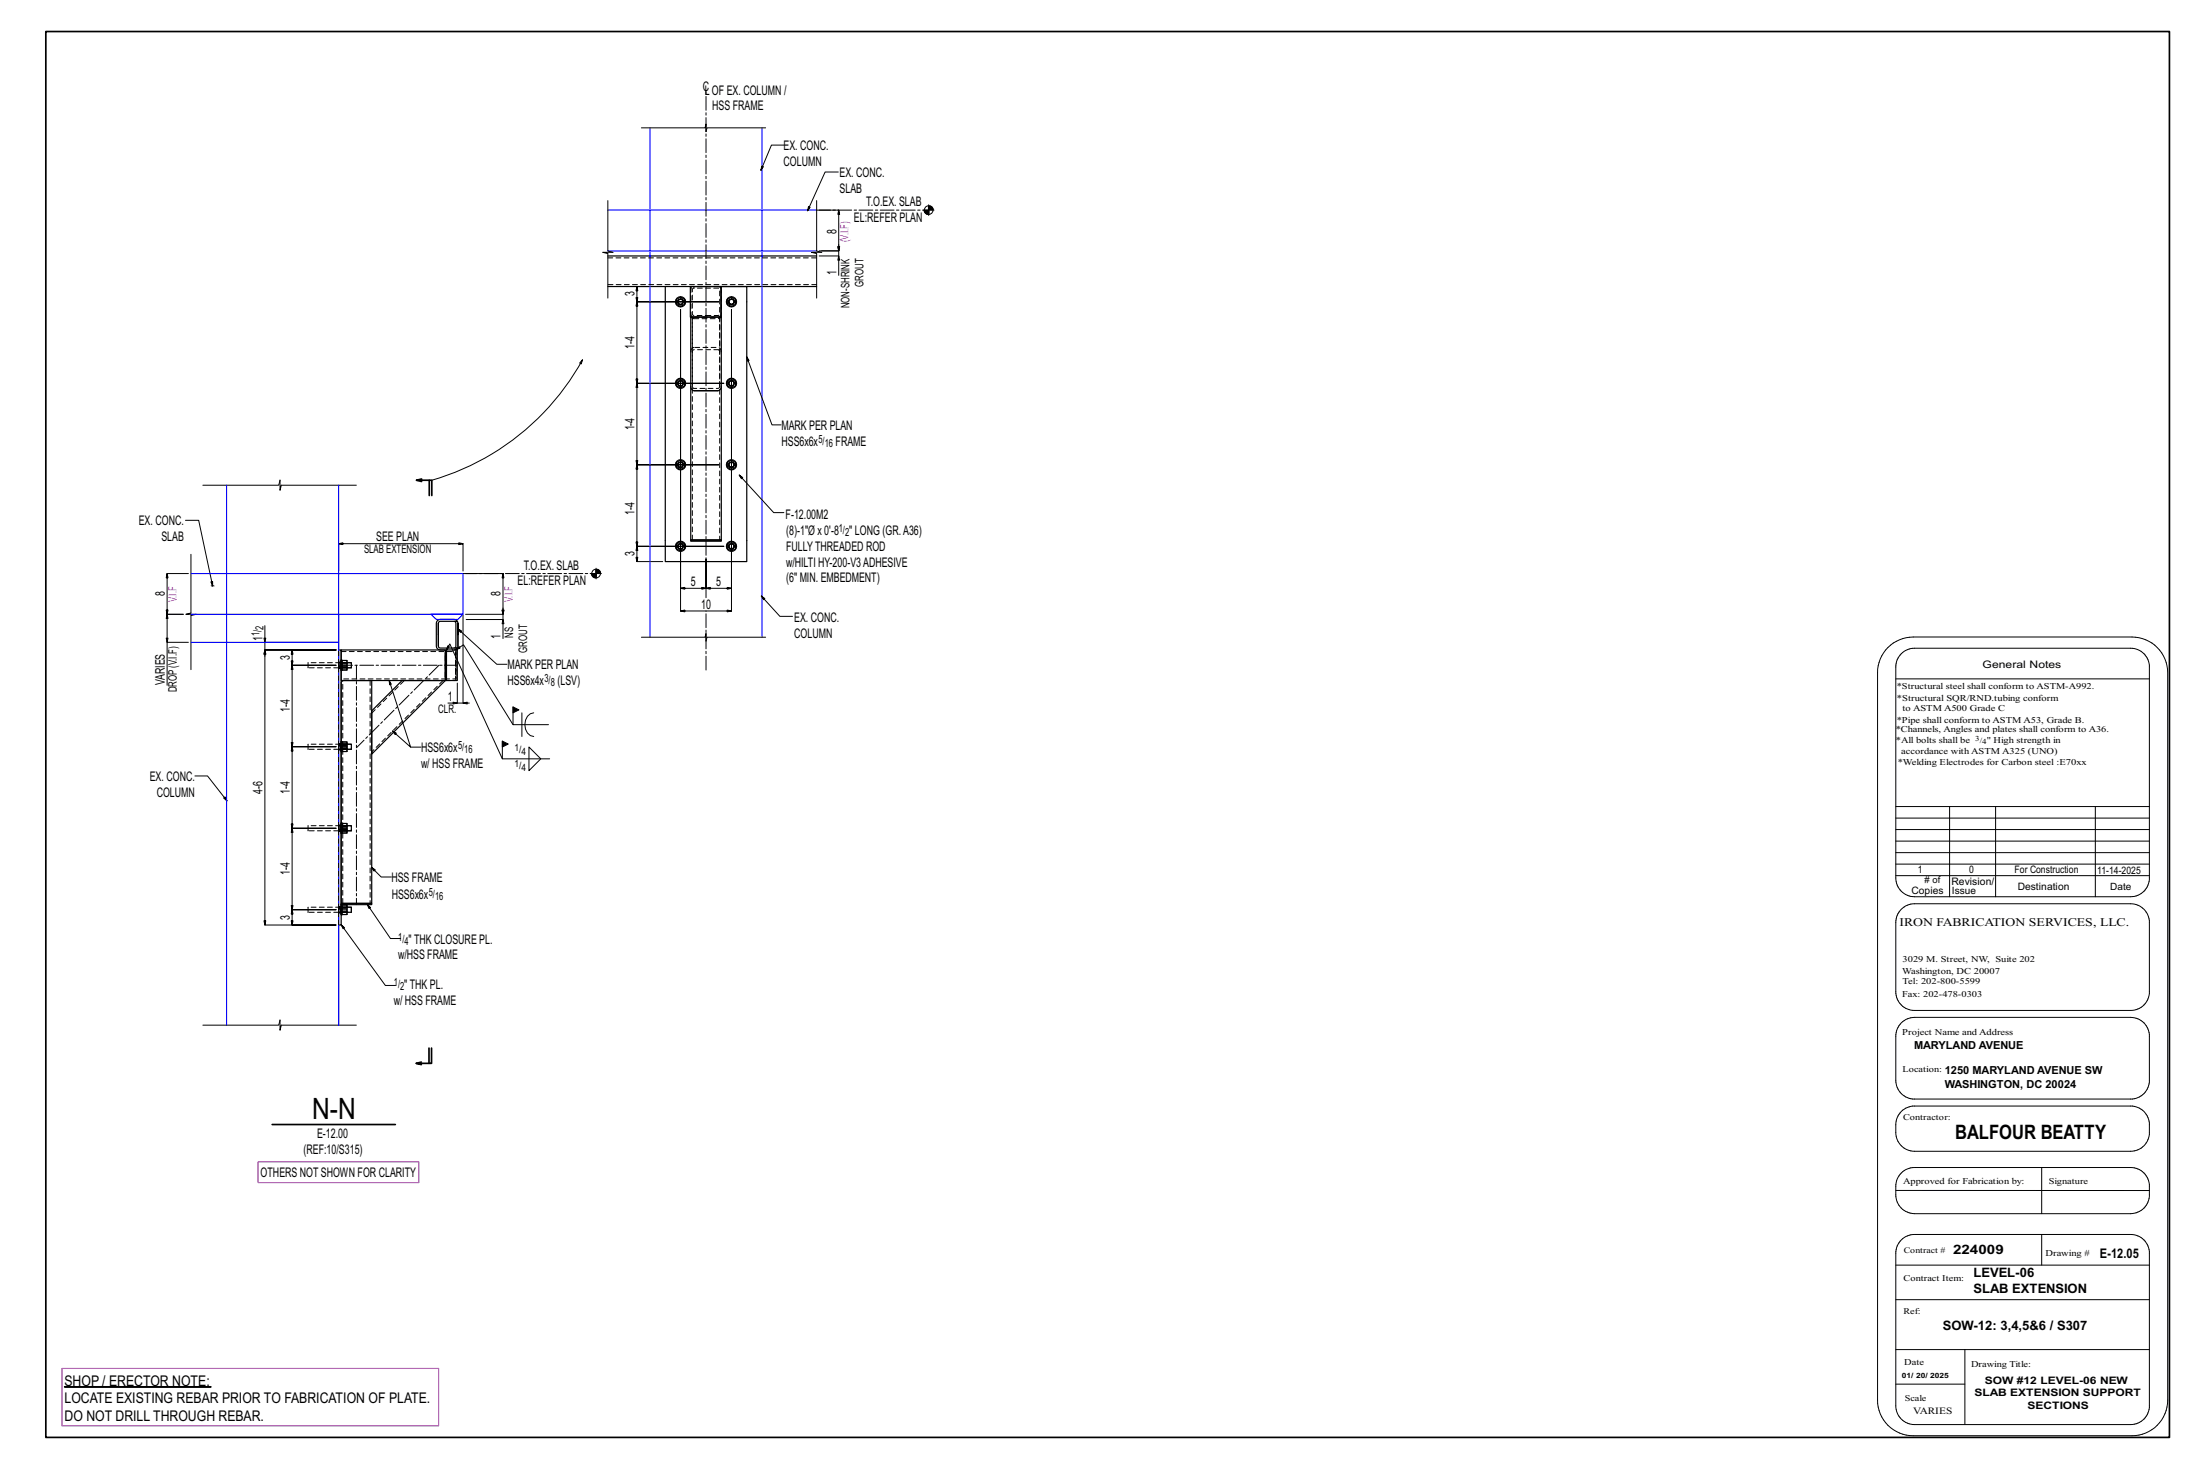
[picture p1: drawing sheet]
<svg xmlns="http://www.w3.org/2000/svg" width="914mm" height="610mm" viewBox="0 0 914 610" stroke-linecap="round" stroke-linejoin="round" font-family="sans-serif">
<path d="M26.8 576.2h60.9v.2h-60.9z" fill="#000" stroke="#000" stroke-width=".5"/>
<g fill="none" stroke="#000" stroke-width=".42">
<path d="M266.6 53.1h26.5l.3-1.6v3.2l.4-1.6h24.4M325.9 60.3h-5.3l-4.3 10.5 .3-1.8 .7 .3-1 1.5M348.4 71.5h-5.5l-7.2 16.1 .3-1.8 .7 .4-1 1.4M252.6 83.4v20.9l2.2 .5h-4.3l2.1 .6v18.5M339.4 83.4v20.9l2.1 .5h-4.2l2.1 .6v18.5M340.5 87.3h8.1l-.4 1.8h.8l-.4-1.8v16.9l-.4-1.7h.8l-.4 1.7h-8.1M383.8 87.3h4.4M386 85.1v4.4M270.2 119.1h-5.5l-.4 1.7h.8l-.4-1.7v6.3l-.4-1.7h.8l-.4 1.7h34h-34l-.4 1.8h.8l-.4-1.8v33.9l-.4-1.8h.8l-.4 1.8h36.2h-36.2l-.4 1.7h.8l-.4-1.7v33.8l-.4-1.7h.8l-.4 1.7h34h-34l-.4 1.8h.8l-.4-1.8v33.9l-.4-1.7h.8l-.4 1.7h36.2h-36.2l-.4 1.8h.8l-.4-1.8v6.4l-.4-1.8h.8l-.4 1.8h10.8M340.5 106.4h8.1v8M341.5 104.2h7.1M348.2 102.5h.8l-.4 1.7z"/>
<path d="M348.6 106.4l.4 1.7h-.8zM348.6 101.6v4.8M282.9 128.6v115.9l1.7 .3v-.7l-1.7 .4h10.5l-1.7 .3v-.7l1.7 .4v-12.2v12.2l1.8 .3v-.7l-1.8 .4h10.6l-1.7 .3v-.7l1.7 .4v-115.9v125.3l-1.7-.4v.8l1.7-.4h-21.1l1.7-.4v.8l-1.7-.4zM242.1 149.5l-.5 1.7-.7-.3zM242.1 149.5a104.8 104.8 0 0 1-62.6 50.1M310.4 148.3l.2 1.8 .7-.3-.9-1.5 10.5 28.3h3.7M307.3 197.4l.9 1.5 .5-.5-1.4-1 14.3 15.6h4.2M77.1 216.2h5.5l5.8 27.3-.8-1.7 .8-.1v1.8M84.3 201.6h31.6l.5-2.1v4.2l.5-2.1h31.2M78.3 238.3h-8.8l-.4 1.8h.7l-.3-1.8v17l-.4-1.8h.7l-.3 1.8h6.7h-6.7l-.4 1.7h.7l-.3-1.7v11.6M79.4 230.3v24.4l-2.2 .6h4.3l-2.1 .5v22.5M140.7 237.3v-11.4l1.8 .4v-.7l-1.8 .3h51.7l-1.7 .4v-.7l1.7 .3v11.4"/>
<path d="M193.5 238.3h15.6l-.4 1.8h.7l-.3-1.8v17M245.5 238.3h4.5M247.8 236.1v4.5M87.8 243.4l.6 .1M88.4 243.5h.6M110.1 260v6.9h30.6M192.4 255.4v36.8M193.5 255.3h15.6zM193.8 257.4h15.3v8M208.7 253.5h.7l-.3 1.8zM209.1 257.4l.3 1.8h-.7zM209.1 252.6v4.8"/>
<path d="M316.4 247.7l.9 1.5 .6-.5-1.5-1 7.8 8.4h5.2M69.1 265.2h.7l-.3 1.7zM78.3 266.9h-8.8v17.9M109.7 265.2h.8l-.4 1.7zM110.1 270.1l.4 1.7h-.8zM110.1 270.1h29.6h-29.6l-.4 1.7h.8l-.4-1.7v114.3l-.4-1.8h.8l-.4 1.8h29.6h-18.3l.4-1.8h-.8l.4 1.8v-6.4l.4 1.8h-.8l.4-1.8h18.3h-18.3l.4-1.7h-.8l.4 1.7v-33.8l.4 1.7h-.8l.4-1.7h18.3h-18.3l.4-1.8h-.8l.4 1.8v-33.9l.4 1.8h-.8l.4-1.8h18.3h-18.3l.4-1.7h-.8l.4 1.7v-33.9l.4 1.8h-.8l.4-1.8h18.3h-18.3l.4-1.7h-.8l.4 1.7v-6.3l.4 1.7h-.8l.4-1.7h18.3M110.1 266.9v5.8M185.6 270.1l1.2-1.4-.7-.3-.5 1.7 1.4-2.5 21.8 47.7M189.5 270l1.7-.7-.4-.6-1.3 1.3 3.2-2.1 20.5 33.2M190.3 261.3l1.1 1.5 .5-.6-1.6-.9 16.2 14.7h4.2M266.6 264.8h26.5l.3-1.6v3.2l.4-1.6h24.4M784.7 269.1a15.1 15.1 0 0 1 10.5-4.4h90.9a14.9 14.9 0 0 1 14.9 14.9v302.2a14.9 14.9 0 0 1-14.9 14.8h-90.9a14.7 14.7 0 0 1-14.8-14.8v-302.2a14.7 14.7 0 0 1 4.3-10.5z"/>
<path d="M790.2 271.6a7.9 7.9 0 0 1 5.6-2.2h89.8a7.8 7.8 0 0 1 7.8 7v88.4a7.7 7.7 0 0 1-7.8 7.8h-89.8a7.8 7.8 0 0 1-7.8-7.8v-87.7a7.6 7.6 0 0 1 2.2-5.5zM161.8 282.8l.1 1.8 .7-.3-.8-1.5 8.9 27.7-7.6-6.7 1.6 .9-.5 .5-1.1-1.4M188.3 291.8l1.8 .4-1.8 .3zM190.1 283.8v8.4h-3.9M190.1 292.2h5M192.4 292.2l1.8-.4v.7zM213.2 293.8v7.3h14.8M216.9 296.2v9.8M221.8 296.2a4.8 4.8 0 0 0-3.4 6.8l.8 1.6 1.2 1.1 1.4 .3M788 282.1h105.4M170.7 310.5h4.3M208.8 308v7.3h19.7"/>
<path d="M219.9 310.4l4.9 4.9-4.9 4.9zM81 322.4h5.3l8 10.4-1.3-1.2 .6-.4 .7 1.6M788 335.2h105.4M788 340h105.4M810.3 335.2v37.4M829.4 335.2v37.4M870.9 335.2v37.4M788 349.5h105.4M788 359.1h105.4M788 344.7h105.4M788 354.3h105.4M152.7 375.9l.7 1.6 .6-.4-1.3-1.2 9.6 14.1h4.2"/>
<path d="M154.5 360.5l.9 1.5 .6-.6-1.5-.9 3.9 3.9h4.3M788 363.9h105.4M790.2 377.8a7.9 7.9 0 0 1 5.6-2.2h89.8a7.9 7.9 0 0 1 7.8 7v30.3a7.8 7.8 0 0 1-7.8 7h-89.8a7.8 7.8 0 0 1-7.8-7.8v-28.7a7.8 7.8 0 0 1 2.2-5.6zM141.8 384.3l.8 1.6 .6-.4-1.4-1.2 18.4 25.2h4.2M84.3 426h31.6l.5-2.1v4.2l.5-2.1h31.2M790.2 425a7.9 7.9 0 0 1 5.6-2.2h89.8a7.9 7.9 0 0 1 7.8 7v19.9a7.9 7.9 0 0 1-7.1 7h-91.3a7.9 7.9 0 0 1-7-7.8v-18.3a7.9 7.9 0 0 1 2.2-5.6zM790.2 461.9l1.9-1.4 2.9-.9h91.3a7.8 7.8 0 0 1 7.1 7v4.8a7.8 7.8 0 0 1-7.8 7h-89.8a7.8 7.8 0 0 1-7.8-7.8v-3.2a7.9 7.9 0 0 1 2.2-5.5zM788 494.7h105.4M790.2 487.4a7.9 7.9 0 0 1 5.6-2.2h89.8a7.8 7.8 0 0 1 7.8 7v4.3a7.8 7.8 0 0 1-7.8 7.8h-89.8a7.9 7.9 0 0 1-7.8-7.8v-3.6a7.6 7.6 0 0 1 2.2-5.5zM848.6 485.2v19.1M790.2 515.3a7.9 7.9 0 0 1 5.6-2.3h89.8a7.8 7.8 0 0 1 7.8 7v65a7.9 7.9 0 0 1-7.8 7h-89.8a7.8 7.8 0 0 1-7.8-7.8v-63.5a7.6 7.6 0 0 1 2.2-5.4zM848.6 513v12.7"/>
<path d="M788 525.7h105.4M788 540.1h105.4M788 560.8h105.4M788 575.2h28.7M816.7 560.8v31.2"/>
<circle cx="386" cy="87.3" r="1.8"/>
<circle cx="247.8" cy="238.3" r="1.8"/>
</g>
<g fill="none" stroke="#000" stroke-width=".7">
<path d="M19 13.1h882.7v584.2h-882.7zM384.2 87.6h1.8M384.3 87.8h1.7M384.4 88.1h1.6M384.5 88.4h1.5M384.8 88.6h1.2M385.1 88.9h.9M386 87.1h1.8M386 86.5h1.6M386 86h1.2M386 86.8h1.7M386 85.7h.8"/>
<path d="M386 86.3h1.4M173.1 199.6l2.1 .5M175.2 199l-2.1 .6h6.4v6.3M178.4 199.6v6.3M246 238.6h1.8M246 238.9h1.8M246.1 239.1h1.7M246.3 239.4h1.5M246.5 239.7h1.3M246.9 239.9h.9M247.8 237.5h1.6M247.8 236.8h.8"/>
<path d="M247.8 237.3h1.4M247.8 237h1.2M247.8 237.8h1.7M247.8 238.1h1.7M178.3 435.5v6.4M179.4 435.5v6.4h-6.4l2.1 .5M175.1 441.3l-2.1 .6M113.1 467.3h51.2"/>
</g>
<path d="M107.3 482.8h66.8v8.6h-66.8zM25.8 568.7h156.6v23.8h-156.6z" fill="none" stroke="#f0f" stroke-width=".5"/>
<path d="M302.9 125.4a1.13 1.13 0 0 0 1.1 1.1 1.13 1.13 0 0 0 1.2-1.1 1.13 1.13 0 0 1-1.2 1.1 1.13 1.13 0 0 1-1.1-1.1zM302.9 193.1a1.13 1.13 0 0 0 1.1 1.1 1.13 1.13 0 0 0 1.2-1.1 1.13 1.13 0 0 1-1.2 1.2 1.13 1.13 0 0 1-1.1-1.2zM302.9 227a1.13 1.13 0 0 0 1.1 1.1 1.13 1.13 0 0 0 1.2-1.1 1.13 1.13 0 0 1-1.2 1.1 1.13 1.13 0 0 1-1.1-1.1zM213.2 293.8l2.5 1.2-2.5 1.2zM208.8 308l2.5 1.2-2.5 1.2z" fill="#000" stroke="#000" stroke-width=".42"/>
<g fill="none" stroke="#000" stroke-width=".5">
<path d="M252.6 106.4h86.8M252.6 119.1h86.8M276.5 119.1v114.3h33.9v-114.3h-10.6M286.9 119.1h12.7v12.7h-12.7zM299.6 119.1v12.7M281.1 124.4l1.8-1 1.7 1v2l-1.7 1-1.8-1zM282.9 127.4h.1M282.9 123.4h.1M283.4 126.4h.1M283.4 124.4h.1M299.7 131.8h-12.6v92.6h12.7v-63.9M299.7 131.8l.1 28.7a1.67 1.67 0 0 1-1.3 1.8"/>
<path d="M302.3 126.4h.1M302.3 124.4h.1M302.3 124.4l1.7-1 1.7 1v2l-1.7 1-1.7-1zM304 123.4h.1M304 127.4h.1M304.6 126.4h.1M304.6 124.4h.1M281.1 158.3l1.8-1 1.7 1v2l-1.7 1-1.8-1zM282.9 157.3h.1M283.4 158.3h.1M304 157.3h.1M304 157.3l1.7 1v2l-1.7 1"/>
<path d="M304 157.3l-1.7 1v2l1.7 1M304 158.2h.1M304.6 158.3h.1M282.9 161.3h.1M283.4 160.3h.1M287.1 160.5a1.67 1.67 0 0 0 1.3 1.8M288.4 162.3h10.1zM304 161.3h.1M304.6 160.3h.1M281.1 192.2l1.8-1 1.7 1v1.9l-1.7 1-1.8-1zM282.9 195.1h.1M282.9 191.2h.1"/>
<path d="M283.4 194.1h.1M283.4 192.2h.1M302.3 194.1h.1M302.3 192.2h.1M302.3 192.2l1.7-1 1.7 1v1.9l-1.7 1-1.7-1zM304 191.2h.1M304 195.1h.1M304.6 194.1h.1M304.6 192.2h.1M281.1 226l1.8-1 1.7 1v2l-1.7 1-1.8-1zM282.9 229h.1M282.9 225h.1"/>
<path d="M283.4 228h.1M283.4 226h.1M287.1 224.4h12.7v.5h-12.7zM302.3 228h.1M302.3 226h.1M302.3 226l1.7-1 1.7 1v2l-1.7 1-1.7-1zM304 225h.1M304 229h.1M304.6 228h.1M304.6 226h.1M182.2 259l.2-.6 .6-.2h5.6l.6 .2 .3 .6v9.5l-.3 .6-.6 .2h-5.6l-.7-.5-.1-9.8v9.5M190.3 259a1.64 1.64 0 0 0-1.7-1.6h-5.6a1.64 1.64 0 0 0-1.6 1.6v9.5a1.64 1.64 0 0 0 1.6 1.6h5.6a1.64 1.64 0 0 0 1.7-1.6v-9.5v9.5"/>
<path d="M140.7 270.1h1.1v114.3h-1.1M141.8 277.4h.1M141.8 277.5v5.3h43.3M141.8 277.5h.1M141.8 275.4h.1M141.8 274.3h.1M141.8 276.4h.1M141.8 276.8v.2M141.8 274.3h.3v4.1M142.1 275.4h.1M142.1 275.9h.1M142.1 276.4h.1"/>
<path d="M142.1 277h.1M142.1 277.4h.1M142.1 274.5h2.1v.9M142.1 275.4h2.1v2h-2.1M144.2 275.3v.1M144.2 275.4h1.8v2.1h-1.8v.9h-2.1M185.1 271.4v10.1M185.6 270.1v12.7h-.5v-12.7h-43.3v8.5l.3-.2M188.6 270.1h1.5v12.7h-4.5M167.1 282.8h18l-30.6 30.6v-18zM141.8 311.3v.1M141.8 309.2v-25.8l.7-.6h12v92.6h-12.7v-30.2"/>
<path d="M141.8 309.2h.1M141.8 308.2h.1M141.8 310.3h.1M141.8 310.7v.2M141.8 308.2h.3v4.1M141.8 308.2v38.1l.3-.2M141.8 312.3h.3M142.1 311.3h.1M142.1 309.3h.1M142.1 309.7h.1M142.1 310.3h.1M142.1 310.9h.1"/>
<path d="M142.1 308.3h2.1v1M142.1 309.3h2.1v2h-2.1M144.2 309.2h1.8v2.2h-1.8M144.2 311.3v.1M144.2 311.3v1h-2.1M141.8 345.1v.1M141.8 343.1h.1M141.8 342.1h.1M141.8 344.2h.1M141.8 344.6v.1M141.8 342.1h.3v4M142.1 345.2h.1"/>
<path d="M142.1 343.2h.1M142.1 343.6h.1M142.1 344.2h.1M142.1 344.7h.1M142.1 342.2h2.1v1M142.1 343.2h2.1v2h-2.1M144.2 343l1.8 .1v2.1h-1.8M144.2 345.2v.1M144.2 345.2v1h-2.1M141.8 379v.1M141.8 375.4h12.7v.5h-12.7zM141.8 377h.1"/>
<path d="M141.8 375.9h.1M141.8 378.4v.2M141.8 375.9h.3v4.1M141.8 375.9v4.3l.3-.2M142.1 377h.1M142.1 377.5h.1M142.1 378h.1M142.1 378.6h.1M142.1 379h.1M142.1 376.1h2.1v.9M142.1 377h2.1v2h-2.1M144.2 376.9l1.8 .1v2.1h-1.8"/>
<path d="M144.2 379.1v.1M144.2 379v1h-2.1"/>
<circle cx="282.9" cy="125.4" r="2.12"/>
<circle cx="282.9" cy="125.4" r="1.13"/>
<circle cx="282.9" cy="125.4" r="1.06"/>
<circle cx="304" cy="125.4" r="2.12"/>
<circle cx="304" cy="125.4" r="1.13"/>
<circle cx="304" cy="125.4" r="1.06"/>
<circle cx="282.9" cy="159.3" r="2.12"/>
<circle cx="282.9" cy="159.3" r="1.13"/>
<circle cx="282.9" cy="159.3" r="1.06"/>
<circle cx="304" cy="159.3" r="2.12"/>
<circle cx="304" cy="159.3" r="1.13"/>
<circle cx="304" cy="159.3" r="1.06"/>
<circle cx="282.9" cy="193.1" r="2.12"/>
<circle cx="282.9" cy="193.1" r="1.13"/>
<circle cx="282.9" cy="193.1" r="1.06"/>
<circle cx="304" cy="193.1" r="2.12"/>
<circle cx="304" cy="193.1" r="1.13"/>
<circle cx="304" cy="193.1" r="1.06"/>
<circle cx="282.9" cy="227" r="2.12"/>
<circle cx="282.9" cy="227" r="1.13"/>
<circle cx="282.9" cy="227" r="1.06"/>
<circle cx="304" cy="227" r="2.12"/>
<circle cx="304" cy="227" r="1.13"/>
<circle cx="304" cy="227" r="1.06"/>
</g>
<path d="M270.2 53.1v211.7M316.7 53.1v211.7M252.6 87.3h86.8M252.6 104.2h86.8M94.2 201.6v224.4M140.7 201.6v36.7M79.4 238.3h61.3v187.7v-170.7h51.7v-17h-51.7M79.4 255.3h61.3M179.1 255.3h13.3l-2.1 2.1h-8.9zM79.4 266.9h61.3" fill="none" stroke="#00f" stroke-width=".45"/>
<g fill="none" stroke="#000" stroke-width=".42" stroke-dasharray="2 1.4">
<path d="M252.6 107.2h86.8M288 119.9h10.9v11h-10.9zM288.4 119.7v-.6h10.1l1.1 .7M299.6 119.8l.2 10.6a1.32 1.32 0 0 1-1.3 1.4h-10.1a1.32 1.32 0 0 1-1.3-1.4v-10a1.32 1.32 0 0 1 1.3-1.3M339.4 118.3h-86.8M281.1 124.4h.1M281.1 126.4h.1M281.7 125.4l.2 .6M281.9 124.9l-.2 .5M281.9 124.9l.4-.5M281.9 126.4a1.32 1.32 0 0 1-.3-1.5 1.32 1.32 0 0 1 1.3-.8M282.3 124.4h.1"/>
<path d="M282.3 126.4l-.4-.4M282.9 124.3h.1M282.9 124.1h.1M282.9 126.5h.1M282.9 126.7l-1-.3M282.9 124.1a1.32 1.32 0 0 1 1.3 1.3 1.32 1.32 0 0 1-1.3 1.3M283.4 126.4a1.13 1.13 0 0 0 0-2M284.6 124.4v2M284.6 124.4h.1M287.1 131.8v-12.7M287.2 131.8l.3 .2M287.3 131.8h.5"/>
<path d="M287.5 132l.5 .3M287.8 131.8h.4M288 132.3l.4 .1M288.2 131.8h10.5M288.4 132.4l10.5-.1M298.7 131.8h.4v92.6M298.9 132.3l.5-.3M299.1 131.8h.5M299.1 131.8v28.7M299.4 132l.3-.2M302.3 124.4h.1M302.3 126.4h.1"/>
<path d="M302.9 125.4l.1 .6M303 124.9l-.1 .5M303 124.9l.5-.5M303.1 126.4a1.32 1.32 0 0 1-.3-1.5 1.32 1.32 0 0 1 1.2-.8M303.5 124.4h.1M303.5 126.4l-.5-.4M304 124.3h.1M304 124.1h.1M304 126.5h.1M304 126.7l-.9-.3M304 124.1a1.32 1.32 0 0 1 1.4 1.3 1.32 1.32 0 0 1-1.4 1.3M304.6 126.4a1.13 1.13 0 0 0 0-2"/>
<path d="M305.7 124.4v2M305.7 124.4h.1M281.1 158.3h.1M281.7 159.3l.2 .5M281.9 158.7l-.2 .6M281.9 158.7l.4-.4M282.3 158.3h.1M282.9 158.2h.1M282.9 158h.1M282.9 158a1.32 1.32 0 0 1 1.3 1.3 1.32 1.32 0 0 1-1.3 1.3M284.6 158.3v2M284.6 158.3h.1"/>
<path d="M287.1 146.2l.4-1.3 .4-.4M287.8 146.2v-14.4M287.9 144.5l.5-.1M298.7 145.4l-10.3-.1-.4 .3-.2 .6M299.1 146.2l-.4-.8M299.8 146.2a1.67 1.67 0 0 0-1.3-1.8h-10.1M302.3 158.3h.1M302.9 159.3l.1 .5M303 158.7l-.1 .6M303 158.7l.5-.4M303.5 158.3h.1M304 158h.1"/>
<path d="M304 158.2h.1M304 158a1.32 1.32 0 0 1 1.4 1.3 1.32 1.32 0 0 1-1.4 1.3M305.7 158.3v2M305.7 158.3h.1M281.1 160.3h.1M281.9 160.2a1.32 1.32 0 0 1-.3-1.4 1.32 1.32 0 0 1 1.3-.8M282.3 160.3l-.4-.5M282.9 160.4h.1M282.9 160.6l-1-.4M283.4 160.3a1.13 1.13 0 0 0 0-2M288.2 161.3l-.4-.8v-28.7M299.1 160.5l-.2 .6-.4 .3-10.3-.1"/>
<path d="M302.3 160.3h.1M303.1 160.2a1.32 1.32 0 0 1-.3-1.4 1.32 1.32 0 0 1 1.2-.8M303.5 160.3l-.5-.5M304 160.4h.1M304 160.6l-.9-.4M304.6 160.3a1.13 1.13 0 0 0 0-2M281.1 192.2h.1M281.1 194.1h.1M281.7 193.1l.2 .6M281.9 192.6l-.2 .5M281.9 192.6l.4-.4M281.9 194.1a1.32 1.32 0 0 1-.3-1.5 1.32 1.32 0 0 1 1.3-.8"/>
<path d="M282.3 192.2h.1M282.3 194.1l-.4-.4M282.9 192h.1M282.9 191.8h.1M282.9 194.3h.1M282.9 194.5l-1-.4M282.9 191.8a1.32 1.32 0 0 1 1.3 1.3 1.32 1.32 0 0 1-1.3 1.4M283.4 194.1a1.13 1.13 0 0 0 0-1.9M284.6 192.2v1.9M284.6 192.2h.1M302.3 192.2h.1M302.3 194.1h.1"/>
<path d="M302.9 193.1l.1 .6M303 192.6l-.1 .5M303 192.6l.5-.4M303.1 194.1a1.32 1.32 0 0 1-.3-1.5 1.32 1.32 0 0 1 1.2-.8M303.5 192.2h.1M303.5 194.1l-.5-.4M304 192h.1M304 191.8h.1M304 194.3h.1M304 194.5l-.9-.4M304 191.8a1.32 1.32 0 0 1 1.4 1.3 1.32 1.32 0 0 1-1.4 1.4M304.6 194.1a1.13 1.13 0 0 0 0-1.9"/>
<path d="M305.7 194.1h.1M305.7 192.2v1.9M281.1 226h.1M281.1 228h.1M281.7 227l.2 .6M281.9 226.5l-.2 .5M281.9 226.5l.4-.5M281.9 228a1.32 1.32 0 0 1-.3-1.5 1.32 1.32 0 0 1 1.3-.8M282.3 226h.1M282.3 228l-.4-.4M282.9 225.9h.1M282.9 225.7h.1"/>
<path d="M282.9 228.1h.1M282.9 228.3l-1-.3M282.9 225.7a1.32 1.32 0 0 1 1.3 1.3 1.32 1.32 0 0 1-1.3 1.3M283.4 228a1.13 1.13 0 0 0 0-2M284.6 226v2M284.6 226h.1M287.8 224.4v-78.2M302.3 226h.1M302.3 228h.1M302.9 227l.1 .6M303 226.5l-.1 .5M303 226.5l.5-.5"/>
<path d="M303.1 228a1.32 1.32 0 0 1-.3-1.5 1.32 1.32 0 0 1 1.2-.8M303.5 226h.1M303.5 228l-.5-.4M304 225.9h.1M304 225.7h.1M304 228.1h.1M304 228.3l-.9-.3M304 225.7a1.32 1.32 0 0 1 1.4 1.3 1.32 1.32 0 0 1-1.4 1.3M304.6 228a1.13 1.13 0 0 0 0-2M305.7 228h.1M305.7 226v2M188.6 258.2h1.5z"/>
<path d="M128 275.4h.1M128 277.5v-2.1h12.7M128 277.5h.1M140.7 277.7v-.3M140.7 276.4v-.5h1.1M140.7 275.9v-.4h1.1M140.7 275.5v-.3h1.1M140.7 275.2v-.1M140.7 277.7v-2.5M140.7 275.4h1.1M140.7 277.7h1.1M140.7 277.5h-12.7"/>
<path d="M140.7 275.1h1.1v.4M141.8 277.3v-.1M141.8 270.7h43.7M141.8 277.5h-1.1M141.8 274.3v.3M141.8 278.3v.3M141.8 275.3h.1M141.8 277.4h-1.1v-.5M141.8 276.9h-1.1v-.5h1.1M141.8 275.7v-.1M141.8 275.6v-.7M141.8 275.5h.1"/>
<path d="M141.8 277.6h.1M141.8 276.9v.5M141.8 274.9v-.4M141.8 275.9v-.3M141.8 275.9h.1M141.8 278.4v-1.4M141.8 277.6v-.2M141.8 274.3h.3v.6M141.8 277.7v-.2M141.8 275.4v-.2M141.8 275.5v-.2M141.8 277.4v-.2"/>
<path d="M141.8 277.4h.1M141.8 275.6v-.1M141.8 275.9h2.4M141.8 277h.1M141.8 275.9v.5M141.8 275.2v.2M141.8 275.4h2.4M141.8 275.3h.3v-.4M141.8 275.5h.3M141.8 275.5v.4M141.8 276.4v.5M141.8 277.7h-1.1"/>
<path d="M141.8 277.4v.3M141.8 275.4v.2M141.8 275.6v1.8M142.1 275.3h.1M142.1 274.5h2.1M142.1 278.4l-.3 .2M142.1 277.4v.1M142.1 275.4v.1M142.1 277.5v-.1M142.1 277.6v-.1M142.1 275.4v-.1M142.1 275.4h.1"/>
<path d="M142.1 276.4v.4M142.1 276.2v-.3M142.1 277v.2M142.1 277.2h.1M142.1 275.6v.3M142.1 277.2v.2M142.1 277.4h-.3M142.1 277.9v-.3h-.3M142.1 277.6v-.2M142.1 274.9v-.2M142.1 278.4v-.5M142.1 277.6h.1"/>
<path d="M142.1 275.5v.1M142.1 275.3l2.1 .1M142.1 275.4l2.1 .1M142.1 277.4h.1M142.1 277v-.2M142.1 276.4v-.2M144.2 278.4h-2.1M144.2 275.4h.1M144.2 277.4h-2.1M144.2 275.4v-.1M144.2 277.5v.9M144.2 277.6v-.2"/>
<path d="M144.2 275.9v1.1M144.2 277v.4h-2.1M144.2 275.5v.4M144.2 275.5h-2.1M144.2 277.4l-2.1 .2M144.2 274.5v.9M144.2 277h-2.4M144.2 276.4h-2.4M144.2 277.5h-2.4M144.2 275.4h1.8v2.1h-1.8M185.3 271.2v10.3M187.3 270.7h-1.8l-.2 .5"/>
<path d="M188.6 269.3h1.5zM189.3 271.4v10.1M189.4 270.5l.2 .9M189.6 271.4v10.1M189.6 270.1v12.7M153.8 282.8v92.6M154.5 296.3l13.5-13.5M184.1 282.8l-29.6 29.6M185.3 281.5l.2 .6h3.6l.2-.4v-10.5l-.2-.5h-1.8M185.5 282.8h-.4M185.5 282.1h-43.7M187.3 282.8h-1.8l-.4-.8 .1-11.5"/>
<path d="M189.6 281.5l-.3 1.2-2 .1M128 309.2h.1M128 311.3v-2.1h12.7M128 311.4h.1M140.7 311.6v-.1M140.7 310.3h1.1v.5h-1.1zM140.7 310.3v-.5h1.1v.7M140.7 309.8v-.4M140.7 309.4v-.3h1.1v.6M140.7 309.1h1.1M140.7 311.5v-2.4M140.7 309.2h1.1"/>
<path d="M140.7 309.4h1.1v.5M140.7 311.4l-12.7-.1M141.8 311.2v-.1M141.8 311.4h-1.1M141.8 309.2h.1M141.8 310.9h.1M141.8 309.6v-.2M141.8 309.5v-.7M141.8 309.3h.1M141.8 308.8v-.5M141.8 309.7v-.2M141.8 312.3v-1.4"/>
<path d="M141.8 311.4v-.1M141.8 311.4h.1M141.8 308.2l.3 .1M141.8 311.5v-.1M141.8 309.2v-.1M141.8 309.3v-.1M141.8 311.3v-.2M141.8 311.3h.1M141.8 309.5v-.2M141.8 309.7h2.4M141.8 310.9h.3M141.8 309.2h2.4"/>
<path d="M141.8 309.2h.3v-.4M141.8 309.3h.3M141.8 309.2h.3M141.8 310.3h.3M141.8 311.2v.4h-1.1M141.8 311.5h-1.1v-.3M141.8 310.8v.4h-1.1v-.4M141.8 311.2v.3M141.8 310.5v.7M141.8 309.9v.4M141.8 309.7v.1M141.8 309.1v.3"/>
<path d="M142.1 311.4h-.3M142.1 308.3h2.1M142.1 308.3v.5M142.1 312.3l-.3 .1M142.1 311.3h.1M142.1 309.3h.1M142.1 309.2h.1M142.1 311.3h-.3M142.1 309.7h-.3M142.1 311.4v-.1M142.1 309.3v-.1M142.1 310.3v.4"/>
<path d="M142.1 310.1v-.4M142.1 310.9v.2M142.1 311.1h.1M142.1 309.5v.2M142.1 311.1v.2M142.1 311.8v-.4h-.3M142.1 308.8v-.2M142.1 312.3v-.5M142.1 309.2h2.1M142.1 309.3v.2M142.1 309.2l2.1 .1M142.1 309.3h2.1"/>
<path d="M142.1 311.3h2.1M142.1 310.9v-.2M142.1 309.7h2.1M142.1 310.3v-.2M142.5 311.4h-.4M144.2 310.3h-2.1M144.2 310.9h-2.1M144.2 311.4h-2.1M144.2 312.3h-2.1M144.2 311.4h-1.7M144.2 311.3h-2.1M144.2 309.3h-2.1"/>
<path d="M144.2 309.3v-.1M144.2 311.3v1M144.2 311.4v-.1M144.2 309.7v1.2M144.2 310.9v.4h-2.1M144.2 309.3v.4M144.2 311.3l-2.1 .1M144.2 308.3v1M144.2 310.9h-2.4M144.2 310.3h-2.4M144.2 311.4h-2.4M144.2 309.2h1.8v2.2h-1.8"/>
<path d="M128 343.1h.1M128 345.2v-2.1h12.7M128 345.2h.1M140.7 345.4v-.3M140.7 344.2v-.5h1.1M140.7 343.7v-.5h1.1M140.7 343.2v-.3h1.1M140.7 342.9v-.1M140.7 345.4v-2.5M140.7 343.1h1.1M140.7 345.4h1.1M140.7 342.8h1.1v.4"/>
<path d="M140.7 345.2h-12.7M141.8 345.1v-.2M141.8 345.2h-1.1M141.8 343h.1M141.8 346v.3M141.8 342.1v.2M141.8 344.7h.1M141.8 345.1h-1.1v-.4M141.8 344.7h-1.1v-.5h1.1M141.8 343.4v-.1M141.8 343.4v-.7M141.8 343.2h.1"/>
<path d="M141.8 342.7v-.5M141.8 343.6v-.2M141.8 346.1v-1.3M141.8 345.3v-.2M141.8 345.3h.1M141.8 342.1l.3 .1M141.8 345.4v-.2M141.8 343.1v-.2M141.8 343.2v-.2M141.8 345.1v-.1M141.8 345.1h.1M141.8 343.4v-.2"/>
<path d="M141.8 343.6h2.4M141.8 344.7h.3M141.8 343.7v.3M141.8 342.9v.1M141.8 343.1h2.4M141.8 343h.3v-.3M141.8 343.2h.3M141.8 343h.3M141.8 343.2v.4M141.8 344.2v.4M141.8 345.4h-1.1M141.8 345.1v.3"/>
<path d="M141.8 344.6v.5M141.8 344v.2M141.8 343.6v.1M141.8 343v.4M141.8 343.4v1.7M142.1 344.2h-.3M142.1 345.3h-.3M142.1 342.2h2.1M142.1 342.2v.5M142.1 346.1l-.3 .2M142.1 345.1v.1M142.1 343.1v.1"/>
<path d="M142.1 343h.1M142.1 345.1h-.3M142.1 343.6h-.3M142.1 345.2h.1M142.1 345.3v-.1M142.1 343.2v-.2M142.1 343.2h.1M142.1 344.2v.4M142.1 344v-.4M142.1 344.7v.2M142.1 344.9v.1M142.1 343.4v.2"/>
<path d="M142.1 345v.1M142.1 345.7v-.4h-.3M142.1 342.7v-.3M142.1 346.1v-.4M142.1 343h2.1M142.1 343.2v.2M142.1 343l2.1 .2M142.1 343.1h2.1M142.1 343.2h2.1M142.1 345.1h2.1M142.1 344.7v-.1M142.1 343.6h2.1"/>
<path d="M142.1 344.2v-.2M142.5 344v-61.2M142.5 345.2h-.4M144.2 344.2h-2.1M144.2 344.7h-2.1M144.2 345.3h-2.1M144.2 346.2h-2.1M144.2 345.2h-1.7M144.2 345.1l-2.1 .1M144.2 343.2h-2.1M144.2 343.1v-.1M144.2 345.2v1"/>
<path d="M144.2 345.3v-.1M144.2 343.6v1.1M144.2 344.7v.4h-2.1M144.2 343.2v.4M144.2 345.2l-2.1 .1M144.2 342.2v1M144.2 344.7h-2.4M144.2 344.2h-2.4M144.2 345.2h-2.4M144.2 343.1h1.8v2.1h-1.8M128 377h.1M128 379.1v-2.1h12.7"/>
<path d="M128 379.1h.1M140.7 379.4v-.1M140.7 378h1.1v.5h-1.1zM140.7 378v-.5h1.1v.5M140.7 377.5v-.4M140.7 377.1v-.3h1.1v.5M140.7 376.8l1.1-.1v.4M140.7 379.3v-2.5M140.7 377h1.1M140.7 377.1h1.1v.4M140.7 379.1h-12.7M141.8 377v-.1"/>
<path d="M141.8 379.2v-.1M141.8 378.9v-.1M141.8 379.1h-1.1M141.8 375.9v.2M141.8 376.9h.1M141.8 377.3v-.1M141.8 377.2v-.7M141.8 377.1h.1M141.8 376.5v-.4M141.8 377.5v-.3M141.8 377.5h.1M141.8 380v-1.4"/>
<path d="M141.8 379.2v-.2M141.8 375.9l.3 .2M141.8 379.3v-.2M141.8 377v-.2M141.8 377.1v-.2M141.8 379v-.2M141.8 379h.1M141.8 377.2v-.1M141.8 377.5h2.4M141.8 378.6h.1M141.8 377h2.4M141.8 376.9h.3v-.4"/>
<path d="M141.8 377.1h.3M141.8 379.2h.1M141.8 379v.4h-1.1M141.8 379.3h-1.1v-.3M141.8 378.5v.5h-1.1v-.5M141.8 379v.3M141.8 378.5v.5M141.8 378v.5M141.8 377.5v.5M141.8 377.3v.2M142.1 376.9h.1M142.1 376.1h2.1"/>
<path d="M142.1 376.1v.4M142.1 380l-.3 .2M142.1 379v.1M142.1 377v.1M142.1 379.1v-.1M142.1 379.2v-.1M142.1 377v-.1M142.1 377h.1M142.1 379.2h.1M142.1 378v.4M142.1 377.8v-.3M142.1 378.6v.2"/>
<path d="M142.1 378.8h.1M142.1 377.2v.3M142.1 378.8v.2M142.1 379h-.3M142.1 379.5v-.3h-.3M142.1 379.2v-.2M142.1 376.5v-.2M142.1 380v-.5M142.1 377.1v.1M142.1 376.9l2.1 .1M142.1 377l2.1 .1M142.1 379h.1"/>
<path d="M142.1 378.6v-.2M142.1 378v-.2M142.5 375.4v-31.4M144.2 377h.1M144.2 379h-2.1M144.2 377v-.1M144.2 379.1v.9M144.2 379.2v-.2M144.2 377.5v1.1M144.2 378.6v.4h-2.1M144.2 377.1v.4M144.2 377.1h-2.1"/>
<path d="M144.2 379l-2.1 .2M144.2 376.1v.9M144.2 378.6h-2.4M144.2 378h-2.4M144.2 379.1h-2.4M144.2 377h1.8M146 377v2.1h-1.8M140.7 384.4v-114.3M144.2 380h-2.1"/>
</g>
<path d="M339.4 87.3h46.6M192.4 238.3h55.4M293.4 248.4v-211.3M140.7 276.4h49.4M148.2 276.4v99.5M182.4 276.4l-34.2 34.3M293.4 278.4v-24.5" fill="none" stroke="#000" stroke-width=".42" stroke-dasharray="5.8 1 1 1"/>
<text font-size="12.2" x="129.7" y="465">N-N</text>
<text font-size="8.3" x="812.7" y="473.4">BALFOUR BEATTY</text>
<g font-size="6.1">
<text x="26.8" y="575.9">SHOP / ERECTOR NOTE:</text>
<text x="26.8" y="583.1">LOCATE EXISTING REBAR PRIOR TO FABRICATION OF PLATE.</text>
<text x="26.8" y="590.4">DO NOT DRILL THROUGH REBAR.</text>
</g>
<g font-size="5.5">
<text x="292.1" y="37.9">C</text>
<text x="293" y="39.4">L</text>
<text x="295.9" y="39.4">OF EX. COLUMN /</text>
<text x="296.1" y="45.9">HSS FRAME</text>
<text x="325.7" y="62.3">EX. CONC.</text>
<text x="325.7" y="68.8">COLUMN</text>
<text x="349" y="73.5">EX. CONC.</text>
<text x="349" y="80">SLAB</text>
<text x="360.1" y="85.7">T.O.EX. SLAB</text>
<text x="354.9" y="92.2">EL:REFER PLAN</text>
<text x="347.6" y="97.1" transform="rotate(-90 347.6 97.1)">8</text>
<text x="347.6" y="114.4" transform="rotate(-90 347.6 114.4)">1</text>
<text x="263.7" y="123.2" transform="rotate(-90 263.7 123.2)">3</text>
<text x="263.7" y="145" transform="rotate(-90 263.7 145)">1-4</text>
<text x="263.7" y="178.9" transform="rotate(-90 263.7 178.9)">1-4</text>
<text x="324.8" y="178.8">MARK PER PLAN</text>
<text x="324.8" y="185.4">HSS6x6x</text>
<text x="347.3" y="185.4">FRAME</text>
<text x="263.7" y="214" transform="rotate(-90 263.7 214)">1-4</text>
<text x="326.5" y="215.6">F-12.00M2</text>
<text x="57.7" y="218.2">EX. CONC.</text>
<text x="67.1" y="224.7">SLAB</text>
<text x="156.4" y="224.9">SEE PLAN</text>
<text x="326.8" y="222.4">(8)-1&quot;Ø x 0'-8</text>
<text x="353" y="222.4">&quot; LONG (GR.A36)</text>
<text x="263.7" y="231.2" transform="rotate(-90 263.7 231.2)">3</text>
<text x="326.8" y="229">FULLYTHREADED ROD</text>
<text x="217.7" y="236.7">T.O.EX. SLAB</text>
<text x="326.8" y="235.5">w/HILTI HY-200-V3ADHESIVE</text>
<text x="215.1" y="243.2">EL:REFER PLAN</text>
<text x="287.1" y="243.5">5</text>
<text x="297.7" y="243.5">5</text>
<text x="326.8" y="242">(6&quot; MIN. EMBEDMENT)</text>
<text x="68.5" y="247.8" transform="rotate(-90 68.5 247.8)">8</text>
<text x="208.1" y="247.7" transform="rotate(-90 208.1 247.7)">8</text>
<text x="291.4" y="252.9">10</text>
<text x="330.1" y="258.4">EX. CONC.</text>
<text x="109.1" y="266.4" transform="rotate(-90 109.1 266.4)">1</text>
<text x="208.1" y="265.4" transform="rotate(-90 208.1 265.4)">1</text>
<text x="330.1" y="264.9">COLUMN</text>
<text x="120.4" y="274.3" transform="rotate(-90 120.4 274.3)">3</text>
<text x="210.9" y="277.9">MARK PER PLAN</text>
<text x="68.5" y="284.8" transform="rotate(-90 68.5 284.8)">VARIES</text>
<text x="210.9" y="284.5">HSS6x4x</text>
<text x="231.7" y="284.5">(LSV)</text>
<text x="186.2" y="291.2">1</text>
<text x="120.4" y="296" transform="rotate(-90 120.4 296)">1-4</text>
<text x="175" y="312.5">HSS6x6x</text>
<text x="175" y="319">w/ HSS FRAME</text>
<text x="62.3" y="324.6">EX. CONC.</text>
<text x="109.1" y="329.9" transform="rotate(-90 109.1 329.9)">4-6</text>
<text x="120.4" y="329.9" transform="rotate(-90 120.4 329.9)">1-4</text>
<text x="65.1" y="331.1">COLUMN</text>
<text x="120.4" y="363.8" transform="rotate(-90 120.4 363.8)">1-4</text>
<text x="162.7" y="366.6">HSS FRAME</text>
<text x="162.8" y="373.6">HSS6x6x</text>
<text x="120.4" y="382.2" transform="rotate(-90 120.4 382.2)">3</text>
<text x="169.9" y="392.1">&quot; THK CLOSURE PL.</text>
<text x="165.5" y="398.6">w/HSS FRAME</text>
<text x="168.1" y="411">&quot; THK PL.</text>
<text x="163.7" y="417.5">w/ HSS FRAME</text>
<text x="131.8" y="472.9">E-12.00</text>
<text x="126.1" y="479.7">(REF:10/S315)</text>
<text x="108.3" y="488.9">OTHERS NOT SHOWN FOR CLARITY</text>
<text x="872.8" y="522.9">E-12.05</text>
</g>
<g font-size="5.4">
<text x="811.7" y="521.2">224009</text>
<text x="820.3" y="530.8">LEVEL-06</text>
<text x="820.3" y="537.4">SLAB EXTENSION</text>
<text x="807.5" y="552.8">SOW-12: 3,4,5&amp;6 / S307</text>
</g>
<g font-size="4.9" fill="#f0f">
<text x="352.6" y="100.6" transform="rotate(-90 352.6 100.6)">(V.I.F)</text>
<text x="73.5" y="250.3" transform="rotate(-90 73.5 250.3)">V.I.F</text>
<text x="213.1" y="250.2" transform="rotate(-90 213.1 250.2)">V.I.F</text>
</g>
<g font-size="4.9">
<text x="358.9" y="119.2" transform="rotate(-90 358.9 119.2)">GROUT</text>
<text x="353.1" y="128.1" transform="rotate(-90 353.1 128.1)">NON-SHRINK</text>
<text x="151.3" y="230">SLAB EXTENSION</text>
<text x="213.3" y="265" transform="rotate(-90 213.3 265)">NS</text>
<text x="219.1" y="271.4" transform="rotate(-90 219.1 271.4)">GROUT</text>
<text x="73.5" y="287.7" transform="rotate(-90 73.5 287.7)">DROP(V.I.F)</text>
<text x="182.2" y="296.2">CLR.</text>
<text x="789.5" y="384.8">IRON FABRICATION SERVICES, LLC.</text>
</g>
<g font-size="4.7">
<text x="340.2" y="184.1">5/</text>
<text x="342.8" y="185.8">16</text>
<text x="348.6" y="221.2">1/</text>
<text x="351.3" y="222.9">2</text>
<text x="109.5" y="261.7" transform="rotate(-90 109.5 261.7)">2</text>
<text x="107.9" y="264.3" transform="rotate(-90 107.9 264.3)">1/</text>
<text x="226.3" y="283.2">3/</text>
<text x="228.9" y="284.9">8</text>
<text x="190.4" y="311.2">5/</text>
<text x="193" y="312.9">16</text>
<text x="178.2" y="372.3">5/</text>
<text x="180.8" y="374">16</text>
<text x="165.5" y="390.9">1/</text>
<text x="168.1" y="392.5">4</text>
<text x="163.7" y="409.8">1/</text>
<text x="166.3" y="411.4">2</text>
</g>
<g font-size="4.6">
<text x="795.6" y="436">MARYLAND AVENUE</text>
<text x="808.3" y="446.4">1250 MARYLAND AVENUE SW</text>
<text x="808.3" y="452">WASHINGTON, DC 20024</text>
</g>
<g font-size="4.3">
<text x="824.1" y="277.6">General Notes</text>
<text x="797.1" y="362.8">1</text>
<text x="818.5" y="362.8">0</text>
<text x="837.3" y="362.8">For Construction</text>
<text x="871.7" y="363.1">11-14-2025</text>
<text x="794.5" y="371.5">Copies</text>
<text x="811.1" y="367.7">Revision/</text>
<text x="838.6" y="369.7">Destination</text>
<text x="825" y="574.9">SOW #12 LEVEL-06 NEW</text>
<text x="820.7" y="580.2">SLAB EXTENSION SUPPORT</text>
<text x="842.7" y="585.4">SECTIONS</text>
</g>
<g font-size="4.2">
<text x="213.8" y="312.2">1/</text>
<text x="216.7" y="313.7">4</text>
<text x="213.8" y="318.8">1/</text>
<text x="216.7" y="320.2">4</text>
<text x="811.3" y="371.4">Issue</text>
<text x="877.1" y="369.8">Date</text>
</g>
<text font-size="4" x="795.1" y="587.5">VARIES</text>
<text font-size="3.9" x="799.9" y="367.1"># of</text>
<g font-size="3.7">
<text x="788.4" y="286.2">*Structural steel shall conform to ASTM-A992.</text>
<text x="788.4" y="291.2">*Structural SQR/RND.tubing conform</text>
<text x="790.7" y="295.5">to ASTM A500 Grade C</text>
<text x="787.9" y="304.1">*Channels, Angles and plates shall conform to A36.</text>
<text x="788.4" y="300.2">*Pipe shall conform to ASTM A53, Grade B.</text>
<text x="788" y="308.9">*All bolts shall be</text>
<text x="825.7" y="308.9">&quot; High strength in</text>
<text x="790.2" y="313.2">accordance with ASTM A325 (UNO)</text>
<text x="788.8" y="318">*Welding Electrodes for Carbon steel :E70xx</text>
<text x="790.8" y="399.9">3029 M. Street, NW, Suite 202</text>
<text x="790.7" y="404.6">Washington, DC 20007</text>
<text x="790.7" y="409">Tel: 202-800-5599</text>
<text x="790.7" y="414.2">Fax: 202-478-0303</text>
<text x="790.7" y="430">Project Name and Address</text>
<text x="790.8" y="445.6">Location:</text>
<text x="791" y="465.3">Contractor:</text>
<text x="791" y="491.9">Approved for Fabrication by:</text>
<text x="851.5" y="492">Signature</text>
<text x="850.2" y="522">Drawing #</text>
<text x="791.2" y="532.3">Contract Item:</text>
<text x="791.5" y="567.4">Date</text>
<text x="819.3" y="568.1">Drawing Title:</text>
<text x="791.7" y="582.1">Scale</text>
</g>
<text font-size="3.6" x="791.2" y="545.9">Ref:</text>
<text font-size="3.5" x="791.3" y="520.8">Contract #</text>
<g font-size="3.2">
<text x="821" y="308">3/</text>
<text x="823.9" y="309.1">4</text>
</g>
<text font-size="3" x="790.5" y="572.4">01/ 20/ 2025</text>
</svg>
